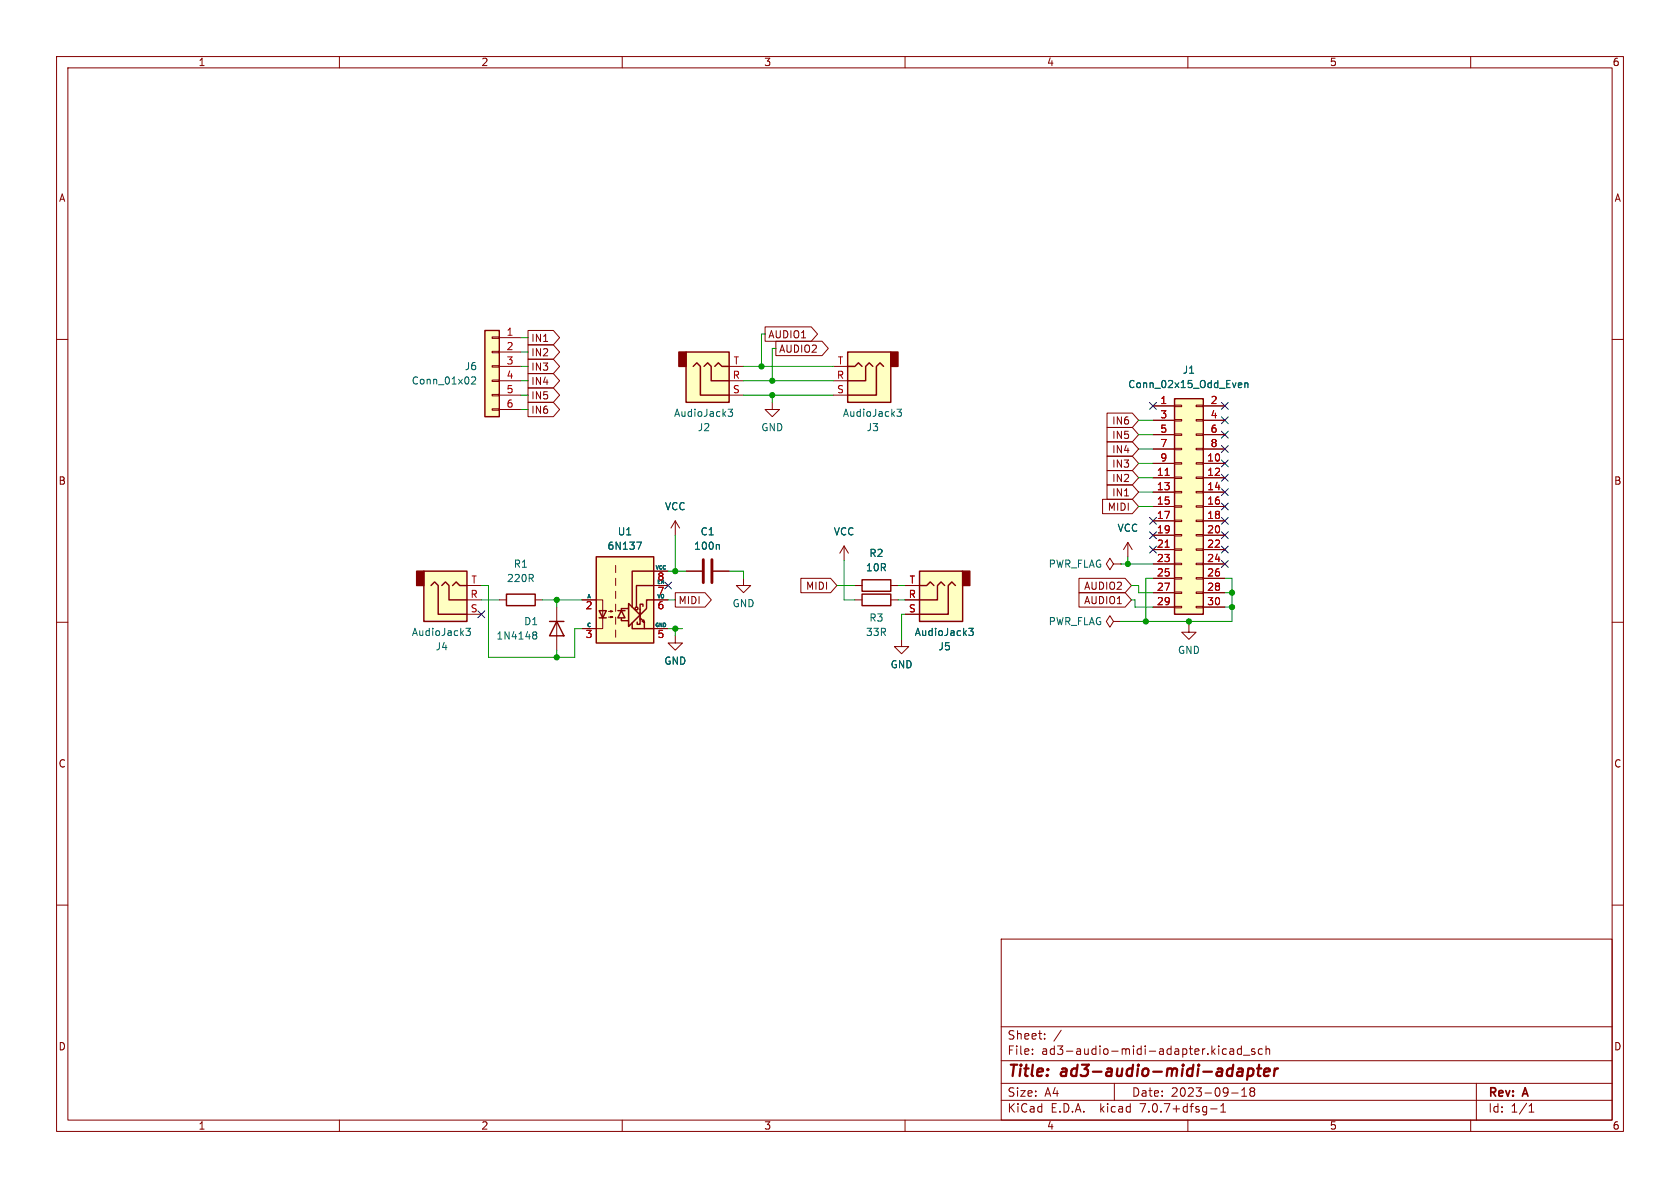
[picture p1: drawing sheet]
<svg xmlns="http://www.w3.org/2000/svg" width="297mm" height="210mm" viewBox="0 0 297 210" stroke-linecap="round" stroke-linejoin="round" font-family="sans-serif">
<g fill="none" stroke="#840000" stroke-width=".18">
<path d="M10 10h277v190h-277zM12 12h273v186h-273zM60 10v2M110 10v2M160 10v2M210 10v2M260 10v2M10 60h2M87 59.6h1.3v.2h-1.3zM88.3 59.7h3.8M93.3 58.4h4.5l1.1 1.3-1.1 1.3h-4.5zM135.3 57.8h8.1l1.1 1.3-1.1 1.2h-8.1z"/>
<path d="M285 60h2M87 72.3h1.3v.2h-1.3zM87 69.7h1.3v.3h-1.3zM87 67.2h1.3v.2h-1.3zM87 64.6h1.3v.3h-1.3zM87 62.1h1.3v.3h-1.3zM88.3 67.3h3.8M88.3 69.9h3.8M88.3 64.8h3.8M88.3 62.2h3.8M88.3 72.4h3.8M93.3 61h4.5l1.1 1.2-1.1 1.3h-4.5z"/>
<path d="M93.3 71.1h4.5l1.1 1.3-1.1 1.3h-4.5zM93.3 66h4.5l1.1 1.3-1.1 1.3h-4.5zM93.3 63.5h4.5l1.1 1.3-1.1 1.2h-4.5zM93.3 68.6h4.5l1.1 1.3-1.1 1.2h-4.5zM128.9 67.3h2.5M128.9 69.9h2.5M128.9 64.8h2.5M136.5 71.1v1.3h1.3l-1.3 1.3-1.2-1.3h1.2M137.2 60.3h8.1l1.1 1.3-1.1 1.3h-8.1zM147.3 67.3h2.6M147.3 69.9h2.6M147.3 64.8h2.6"/>
<path d="M195.7 75.6h4.5l1.1 1.2-1.1 1.3h-4.5zM195.7 73h4.5l1.1 1.3-1.1 1.3h-4.5zM195.7 78.1h4.5l1.1 1.3-1.1 1.2h-4.5zM203.8 71.8h3.8M203.8 74.3h3.8M203.8 76.8h3.8M203.8 79.4h3.8M207.6 79.2h1.3v.3h-1.3zM207.6 76.7h1.3v.3h-1.3zM207.6 74.2h1.3v.2h-1.3zM207.6 71.6h1.3v.3h-1.3zM211.5 79.2h1.2v.3h-1.2z"/>
<path d="M211.5 76.7h1.2v.3h-1.2zM211.5 74.2h1.2v.2h-1.2zM211.5 71.6h1.2v.3h-1.2zM212.7 71.8h3.8M212.7 74.3h3.8M212.7 76.8h3.8M212.7 79.4h3.8M108.8 99.9v1.3M119.4 92.1l-.8 1.2M119.4 92.1v2.5M119.4 92.1l.7 1.2M149.2 96.5l-.7 1.3"/>
<path d="M149.2 96.5v2.6M149.2 96.5l.8 1.3M194.9 88.3h5.3l1.1 1.2-1.1 1.3h-5.3zM195.7 83.2h4.5l1.1 1.3-1.1 1.2h-4.5zM195.7 80.6h4.5l1.1 1.3-1.1 1.3h-4.5zM195.7 85.7h4.5l1.1 1.3-1.1 1.3h-4.5zM196.8 99.7l-.6-1-.6 1 .6 1 .6-1h1.3M198.1 99.7h.1M199.4 95.9l-.8 1.3M199.4 95.9v2.5M199.4 95.9l.8 1.3M203.8 81.9h3.8"/>
<path d="M203.8 84.5h3.8M203.8 87h3.8M203.8 89.5h3.8M203.8 92.1h3.8M203.8 94.6h3.8M203.8 97.2h3.8M203.8 99.7h3.8M207.6 99.6h1.3v.2h-1.3zM207.6 97h1.3v.3h-1.3zM207.6 94.5h1.3v.2h-1.3zM207.6 91.9h1.3v.3h-1.3zM207.6 89.4h1.3v.3h-1.3z"/>
<path d="M207.6 86.9h1.3v.2h-1.3zM207.6 84.3h1.3v.3h-1.3zM207.6 81.8h1.3v.2h-1.3zM211.5 99.6h1.2v.2h-1.2zM211.5 97h1.2v.3h-1.2zM211.5 94.5h1.2v.2h-1.2zM211.5 91.9h1.2v.3h-1.2zM211.5 89.4h1.2v.3h-1.2zM211.5 86.9h1.2v.2h-1.2zM211.5 84.3h1.2v.3h-1.2zM211.5 81.8h1.2v.2h-1.2zM212.7 81.9h3.8"/>
<path d="M212.7 84.5h3.8M212.7 87h3.8M212.7 89.5h3.8M212.7 92.1h3.8M212.7 94.6h3.8M212.7 97.2h3.8M212.7 99.7h3.8M10 110h2M82.5 106h2.6M82.5 108.6h2.6M82.5 103.5h2.6M88.3 106h1.2"/>
<path d="M94.6 106h1.3M98.4 107.3v7.6M102.9 106h3.7v5.1h-3.7M107.6 109.1h.7l-.4 .1v-.2l.4 .1M107.6 108.1h.7l-.4 .1v-.2l.4 .1M108.8 102.2v1.3M108.8 104.5v1.3M108.8 106.8v1.3M108.8 109.1v1.3M108.8 111.4v1.2M115.6 106h2.5M115.6 101h2.5"/>
<path d="M115.6 103.5h2.5M115.6 111.1h2.5M119.4 112.4v1.3h1.2l-1.2 1.2-1.3-1.2h1.3M119.4 104.8h5.2l1.2 1.2-1.2 1.3h-5.2zM121.3 101h2.8M126.1 101h2.8M131.4 102.2v1.3h1.3l-1.3 1.3-1.2-1.3h1.2M141.6 102.2h5.2l1.2 1.3-1.2 1.3h-5.2zM151.1 106h1.3M151.1 103.5h1.3M157.5 106h1.2M157.5 103.5h1.2"/>
<path d="M159.4 113v1.3h1.3l-1.3 1.3-1.3-1.3h1.3M160 106h2.6M160 108.6h2.6M160 103.5h2.6M190.7 102.2h8.2l1.1 1.3-1.1 1.3h-8.2zM190.7 104.8h8.2l1.1 1.2-1.1 1.3h-8.2zM196.8 109.9l-.6-1.1-.6 1.1 .6 1 .6-1h1.3M198.1 109.9h.1M203.8 102.2h3.8M203.8 104.8h3.8M203.8 107.3h3.8M207.6 107.2h1.3v.2h-1.3z"/>
<path d="M207.6 104.6h1.3v.3h-1.3zM207.6 102.1h1.3v.3h-1.3zM210.2 110.5v1.3h1.3l-1.3 1.2-1.3-1.2h1.3M211.5 107.2h1.2v.2h-1.2zM211.5 104.6h1.2v.3h-1.2zM211.5 102.1h1.2v.3h-1.2zM212.7 102.2h3.8M212.7 104.8h3.8M212.7 107.3h3.8M285 110h2M10 160h2M285 160h2"/>
<path d="M177 166h108v32h-108zM60 198v2M110 198v2M160 198v2M177 194.5h108M177 191.5h108M177 187.5h108M177 181.5h108M182.5 186.3v.1M182.5 185.5v.1M184.7 183.6v.1M184.7 182.8v.1"/>
<path d="M187.6 182.1l-1.3 2M197 191.5v3M210 198v2M214 196h1.2M215.8 196.6h.9M215.8 195.5l.4-.4v1.5M216.1 186.1l.3 .3 .4-.1M216.8 185.5l-.4-.1-.3 .3M217.5 185.5h.5l.1 .9M217.7 193.2h1.2M218.1 185.8h-.5a.29 .29 0 0 0-.2 .3 .29 .29 0 0 0 .2 .3l.5-.1M219.5 185.5l-.5-.1-.3 .3v.4l.2 .2h.6"/>
<path d="M219.5 184.9v1.5M219.5 193.8h.9M219.5 192.7l.5-.4v1.5M219.8 186.5h1.2M221.2 192.9l-.2 .3v.3l.2 .3 .5-.1 .1-.2-.1-.4-.2-.2M221.2 192.9l-.2-.2 .2-.4 .5 .1 .1 .2-.3 .3M221.2 192.9h.3M221.8 185.5l-.3-.1-.3 .2 .1 .2 .5 .2v.3h-.6M223.2 185.5l-.5-.1-.2 .3v.4l.1 .2h.6M223.8 185.5l.2-.1 .4 .1 .1 .9M223.8 184.9v1.5M260 198v2"/>
<path d="M261 191.5v6.5M270.3 196.6h.9M270.3 195.5l.4-.4v1.5"/>
</g>
<path d="M219.6 189v1.2M220.7 189l.2-.1 .6 .1 .1 .3-.1 .5a.66 .66 0 0 1-.9 .3M220.7 188.9l-.2 2M222.2 188.9h.8M222.6 188.2l-.2 1.7 .1 .2 .3 .1M223.5 189.5l1-.1-.1-.4-.2-.1-.6 .1-.2 .9 .3 .3 .6-.1M225.4 188.9l-.2 1.3M225.9 188.9l-.3 .1-.3 .3" fill="none" stroke="#840000" stroke-width=".4"/>
<g fill="none" stroke="#840000" stroke-width=".25">
<path d="M85.7 58.4h2.6v15.3h-2.6zM121.3 62.2h7.6v8.9h-7.6zM122.6 64.8l.6-.7 .6 .7v5.1h5.1M124.5 64.8l.6-.7 .6 .7v2.5h3.2M126.4 64.8l.6-.7 .6 .7h1.3M149.9 62.2h7.6v8.9h-7.6zM149.9 64.8h1.2l.7-.7 .6 .7M154.3 64.8l-.6-.7-.7 .7v2.5h-3.1M156.2 64.8l-.6-.7-.7 .7v5.1h-5M207.6 70.5h5.1v38.1h-5.1zM105.4 98.4h10.2v15.3h-10.2zM74.9 101h7.6v8.9h-7.6z"/>
<path d="M76.2 103.5l.6-.6 .7 .6v5.1h5M78.1 103.5l.6-.6 .7 .6v2.5h3.1M80 103.5l.6-.6 .7 .6h1.2M89.5 105h5.1v2.1h-5.1zM97.2 109.9h2.5M98.4 109.9l1.3 2.5h-2.5zM105.9 108h1.3l-.6 1.2zM105.9 109.2h1.3M109.2 108h1.3M109.9 109.3v.4h1.2M109.9 108l.6 1.2h-1.3zM111 107.6h-1.1v.4"/>
<path d="M111.1 106.7l2.1 2-2.1 2zM111.8 110.1v1h3.8M113.2 109.3v1.1h-.6v-.4M113.2 109.2l.7 .8-.1-.4-.3 .3 .4 .1v1.1M113.2 107.7v1.9M113.7 107.2v-.4h-.5v1M115.6 101h-3.8v6.3M115.6 103.5h-3.1v3.8M115.6 106h-1.3v1.6l-1 1M152.4 102.5h5.1v2h-5.1zM152.4 105h5.1v2.1h-5.1zM162.6 101h7.6v8.9h-7.6z"/>
<path d="M162.6 103.5h1.2l.7-.6 .6 .6M167 103.5l-.6-.6-.7 .6v2.5h-3.1M168.9 103.5l-.6-.6-.7 .6v5.1h-5"/>
<circle cx="112.5" cy="107.6" r=".25"/>
</g>
<g fill="#ffffc2" stroke="#ffffc2" stroke-width=".18">
<path d="M121.3 62.2h7.6v8.9h-7.6z"/>
<path d="M162.6 101h7.6v8.9h-7.6z"/>
<path d="M85.7 58.4h2.6v15.3h-2.6z"/>
<path d="M74.9 101h7.6v8.9h-7.6z"/>
<path d="M105.4 98.4h10.2v15.3h-10.2z"/>
<path d="M149.9 62.2h7.6v8.9h-7.6z"/>
<path d="M207.6 70.5h5.1v38.1h-5.1z"/>
</g>
<g fill="#840000" stroke="#840000" stroke-width=".25">
<path d="M120 62.2h1.3v2.6h-1.3z"/>
<path d="M170.2 101h1.2v2.5h-1.2z"/>
<path d="M73.7 101h1.2v2.5h-1.2z"/>
<path d="M157.5 62.2h1.2v2.6h-1.2z"/>
</g>
<g fill="none" stroke="#006464" stroke-width=".18">
<path d="M83.4 66.7l.5-.1 .2 .4-.8 .9h.8M128.7 72.3h.8l-.4 .5 .3 .1v.6l-.1 .1-.6-.1M158.6 72.3h.8l-.5 .5 .4 .1v.6l-.2 .1-.5-.1M219.1 67.7h.4v.3l-.6 .1M219.5 68.5h-.4M220.1 67.8l.2-.1h.3v.8M220.1 67.7v.8M112.5 95.8h.9l-.6 1.3M127 96.3l.2 .1v.7M82.4 111.1h.8l-.5 .5 .4 .1v.5l-.2 .1-.5-.1M94.3 112.2h.1M94.3 111.8l.4-.1 .1 .1 .1 .2-.2 .2"/>
<path d="M94.4 112.2h.3M94.4 112.2l-.1 .1M94.7 112.2l.2 .3-.1 .4-.1 .1-.4-.1M171.3 111.1h.8l-.5 .5 .4 .1v.5l-.2 .1-.5-.1"/>
</g>
<path d="M124.3 98.9v4.1M125.9 98.9v4.1" fill="none" stroke="#840000" stroke-width=".51"/>
<path d="M206 84h.7M206 96.7h.7" fill="none" stroke="#a90000" stroke-width=".18"/>
<g fill="none" stroke="#009600" stroke-width=".18">
<path d="M92.1 59.7h1.2M135.3 59.1h-.7v5.7M92.1 69.9h1.2M92.1 62.2h1.2M92.1 72.4h1.2M92.1 64.8h1.2M92.1 67.3h1.2M131.4 69.9h15.9M131.4 64.8h15.9M131.4 67.3h15.9M136.5 69.9v1.2M137.2 61.6h-.7v5.7"/>
<path d="M201.3 79.4h2.5M201.3 76.8h2.5M201.3 74.3h2.5M119.4 94.6v6.4M149.2 99.1v6.9h1.9M198.1 99.7h5.7M199.4 98.4v1.3M201.3 81.9h2.5M201.3 84.5h2.5M201.3 87h2.5M201.3 89.5h2.5M85.1 103.5h1.3v12.7h15.2v-5.1h1.3"/>
<path d="M85.1 106h3.2M95.9 106h7M98.4 106v1.3M98.4 114.9v1.3M118.1 106h1.3M118.1 111.1h2.5M118.1 101h3.2M119.4 111.1v1.3M128.9 101h2.5v1.2M148 103.5h3.1M158.7 106h1.3M158.7 103.5h1.3"/>
<path d="M160 108.6h-.6v4.4M200 106h.7v1.3h3.1M200 103.5h1.3v1.3h2.5M203.8 102.2h-1.2v7.7M210.2 109.9v.6M216.5 104.8h1.3M216.5 102.2h1.3v7.7h-19.7M216.5 107.3h1.3"/>
</g>
<g fill="none" stroke="#000084" stroke-width=".18">
<path d="M203.2 71.1l1.2 1.3M204.4 71.1l-1.2 1.3M215.9 71.1l1.2 1.3M215.9 78.8l1.2 1.2M215.9 73.7l1.2 1.2M215.9 76.2l1.2 1.2M217.1 71.1l-1.2 1.3M217.1 78.8l-1.2 1.2M217.1 73.7l-1.2 1.2M217.1 76.2l-1.2 1.2M203.2 94l1.2 1.2M203.2 91.5l1.2 1.2"/>
<path d="M203.2 96.5l1.2 1.3M204.4 94l-1.2 1.2M204.4 91.5l-1.2 1.2M204.4 96.5l-1.2 1.3M215.9 94l1.2 1.2M215.9 99.1l1.2 1.2M215.9 91.5l1.2 1.2M215.9 96.5l1.2 1.3M215.9 81.3l1.2 1.2M215.9 83.8l1.2 1.3M215.9 86.4l1.2 1.2M215.9 88.9l1.2 1.2"/>
<path d="M217.1 94l-1.2 1.2M217.1 99.1l-1.2 1.2M217.1 81.3l-1.2 1.2M217.1 91.5l-1.2 1.2M217.1 96.5l-1.2 1.3M217.1 83.8l-1.2 1.3M217.1 86.4l-1.2 1.2M217.1 88.9l-1.2 1.2M84.5 108l1.2 1.2M85.7 108l-1.2 1.2M117.5 102.9l1.2 1.2M118.7 102.9l-1.2 1.2"/>
</g>
<g fill="#009600" stroke="#009600" stroke-width=".18">
<circle cx="134.6" cy="64.8" r=".46"/>
<circle cx="136.5" cy="69.9" r=".46"/>
<circle cx="136.5" cy="67.3" r=".46"/>
<circle cx="217.8" cy="104.8" r=".46"/>
<circle cx="217.8" cy="107.3" r=".46"/>
<circle cx="210.2" cy="109.9" r=".46"/>
<circle cx="202.6" cy="109.9" r=".46"/>
<circle cx="199.4" cy="99.7" r=".46"/>
<circle cx="119.4" cy="101" r=".46"/>
<circle cx="119.4" cy="111.1" r=".46"/>
<circle cx="98.4" cy="116.2" r=".46"/>
<circle cx="98.4" cy="106" r=".46"/>
</g>
<g font-size="2.8" fill="#840000">
<text x="178" y="190.9">Title:</text>
<text x="187.7" y="190.9">ad3-audio-midi-adapter</text>
</g>
<g font-size="2.1" fill="#840000">
<text x="178" y="184">Sheet:</text>
<text x="178" y="186.7">File:</text>
<text x="184.1" y="186.7">ad3-audio-midi-adapter.kicad_sch</text>
<text x="178" y="196.9">KiCad</text>
<text x="178" y="194.1">Size:</text>
<text x="184.7" y="194.1">A4</text>
<text x="185.7" y="196.9">E.D.A.</text>
<text x="194.6" y="196.9">kicad</text>
<text x="200" y="194.1">Date:</text>
<text x="201.8" y="196.9">7.0.7+dfsg-1</text>
<text x="207" y="194.1">2023-09-18</text>
<text x="263" y="194.3">Rev:</text>
<text x="263" y="196.9">Id:</text>
<text x="267.1" y="196.9">1/1</text>
<text x="269.4" y="194.3">A</text>
</g>
<g font-size="1.8" fill="#840000">
<text x="35" y="11.9">1</text>
<text x="85" y="11.9">2</text>
<text x="135" y="11.9">3</text>
<text x="185" y="11.9">4</text>
<text x="235" y="11.9">5</text>
<text x="285" y="11.9">6</text>
<text x="10.3" y="35.9">A</text>
<text x="285.3" y="35.9">A</text>
<text x="93.8" y="63.2">IN2</text>
<text x="93.8" y="65.7">IN3</text>
<text x="93.8" y="60.6">IN1</text>
<text x="135.7" y="60">AUDIO1</text>
<text x="137.6" y="62.5">AUDIO2</text>
<text x="93.8" y="68.3">IN4</text>
<text x="93.8" y="70.8">IN5</text>
<text x="93.8" y="73.3">IN6</text>
<text x="196.5" y="77.8">IN5</text>
<text x="196.5" y="75.2">IN6</text>
<text x="196.5" y="82.9">IN3</text>
<text x="196.5" y="80.3">IN4</text>
<text x="10.3" y="85.9">B</text>
<text x="196.5" y="85.4">IN2</text>
<text x="196.5" y="87.9">IN1</text>
<text x="285.3" y="85.9">B</text>
<text x="195.7" y="90.5">MIDI</text>
<text x="119.9" y="107">MIDI</text>
<text x="142.4" y="104.5">MIDI</text>
<text x="191.6" y="104.5">AUDIO2</text>
<text x="191.6" y="107">AUDIO1</text>
<text x="10.3" y="135.9">C</text>
<text x="285.3" y="135.9">C</text>
<text x="10.3" y="185.9">D</text>
<text x="285.3" y="185.9">D</text>
<text x="35" y="199.9">1</text>
<text x="85" y="199.9">2</text>
<text x="135" y="199.9">3</text>
<text x="185" y="199.9">4</text>
<text x="235" y="199.9">5</text>
<text x="285" y="199.9">6</text>
</g>
<g font-size="1.8" fill="#a90000">
<text x="89.5" y="59.4">1</text>
<text x="89.5" y="62">2</text>
<text x="89.5" y="64.5">3</text>
<text x="129.6" y="64.5">T</text>
<text x="148" y="64.5">T</text>
<text x="89.5" y="67.1">4</text>
<text x="89.5" y="69.6">5</text>
<text x="129.4" y="67.1">R</text>
<text x="129.5" y="69.6">S</text>
<text x="147.9" y="67.1">R</text>
<text x="147.9" y="69.6">S</text>
<text x="205" y="71.5">1</text>
<text x="213.9" y="71.5">2</text>
<text x="89.5" y="72.1">6</text>
<text x="205" y="74">3</text>
<text x="205" y="76.6">5</text>
<text x="213.9" y="74">4</text>
<text x="213.9" y="76.6">6</text>
<text x="205" y="79.1">7</text>
<text x="205" y="81.7">9</text>
<text x="213.3" y="81.7">10</text>
<text x="213.9" y="79.1">8</text>
<text x="204.4" y="84.2">11</text>
<text x="204.4" y="86.7">13</text>
<text x="204.4" y="89.3">15</text>
<text x="213.3" y="84.2">12</text>
<text x="213.3" y="86.7">14</text>
<text x="213.3" y="89.3">16</text>
<text x="204.4" y="91.8">17</text>
<text x="204.4" y="94.4">19</text>
<text x="213.3" y="91.8">18</text>
<text x="213.3" y="94.4">20</text>
<text x="204.4" y="96.9">21</text>
<text x="204.4" y="99.4">23</text>
<text x="204.4" y="102">25</text>
<text x="213.3" y="96.9">22</text>
<text x="213.3" y="99.4">24</text>
<text x="213.3" y="102">26</text>
<text x="83.1" y="105.8">R</text>
<text x="83.2" y="103.3">T</text>
<text x="116.1" y="105.5">7</text>
<text x="116.1" y="102.9">8</text>
<text x="160.6" y="105.8">R</text>
<text x="160.7" y="103.3">T</text>
<text x="204.4" y="104.5">27</text>
<text x="204.4" y="107.1">29</text>
<text x="213.3" y="104.5">28</text>
<text x="213.3" y="107.1">30</text>
<text x="83.1" y="108.3">S</text>
<text x="103.4" y="108">2</text>
<text x="103.4" y="113.1">3</text>
<text x="116.1" y="113.1">5</text>
<text x="116.1" y="108">6</text>
<text x="160.6" y="108.3">S</text>
</g>
<g font-size="1.8" fill="#006464">
<text x="82.1" y="65.6">J6</text>
<text x="72.7" y="68.2">Conn_01x02</text>
<text x="199.3" y="68.8">Conn_02x15_Odd_Even</text>
<text x="209" y="66.3">J1</text>
<text x="119.1" y="73.9">AudioJack3</text>
<text x="123.3" y="76.4">J2</text>
<text x="134.5" y="76.4">GND</text>
<text x="148.9" y="73.9">AudioJack3</text>
<text x="153.1" y="76.4">J3</text>
<text x="109.1" y="94.8">U1</text>
<text x="117.5" y="90.4">VCC</text>
<text x="123.8" y="94.8">C1</text>
<text x="147.3" y="94.8">VCC</text>
<text x="197.5" y="94.2">VCC</text>
<text x="90.7" y="100.6">R1</text>
<text x="107.3" y="97.4">6N137</text>
<text x="122.6" y="97.4">100n</text>
<text x="153" y="101.2">10R</text>
<text x="153.6" y="98.7">R2</text>
<text x="185.3" y="100.6">PWR_FLAG</text>
<text x="89.5" y="103.1">220R</text>
<text x="129.4" y="107.5">GND</text>
<text x="72.7" y="112.6">AudioJack3</text>
<text x="87.7" y="113.3">1N4148</text>
<text x="92.6" y="110.7">D1</text>
<text x="153" y="112.6">33R</text>
<text x="153.6" y="110.1">R3</text>
<text x="161.6" y="112.6">AudioJack3</text>
<text x="185.3" y="110.7">PWR_FLAG</text>
<text x="76.9" y="115.2">J4</text>
<text x="117.3" y="117.7">GND</text>
<text x="157.3" y="118.3">GND</text>
<text x="165.8" y="115.2">J5</text>
<text x="208.1" y="115.8">GND</text>
</g>
<g font-size=".9" fill="#006464">
<text x="115.8" y="100.7">VCC</text>
<text x="103.7" y="105.8">A</text>
<text x="116.1" y="105.8">VO</text>
<text x="103.7" y="110.9">C</text>
<text x="115.7" y="110.9">GND</text>
</g>
<text font-size=".9" fill="#a90000" x="116.1" y="103.3">EN</text>
</svg>
